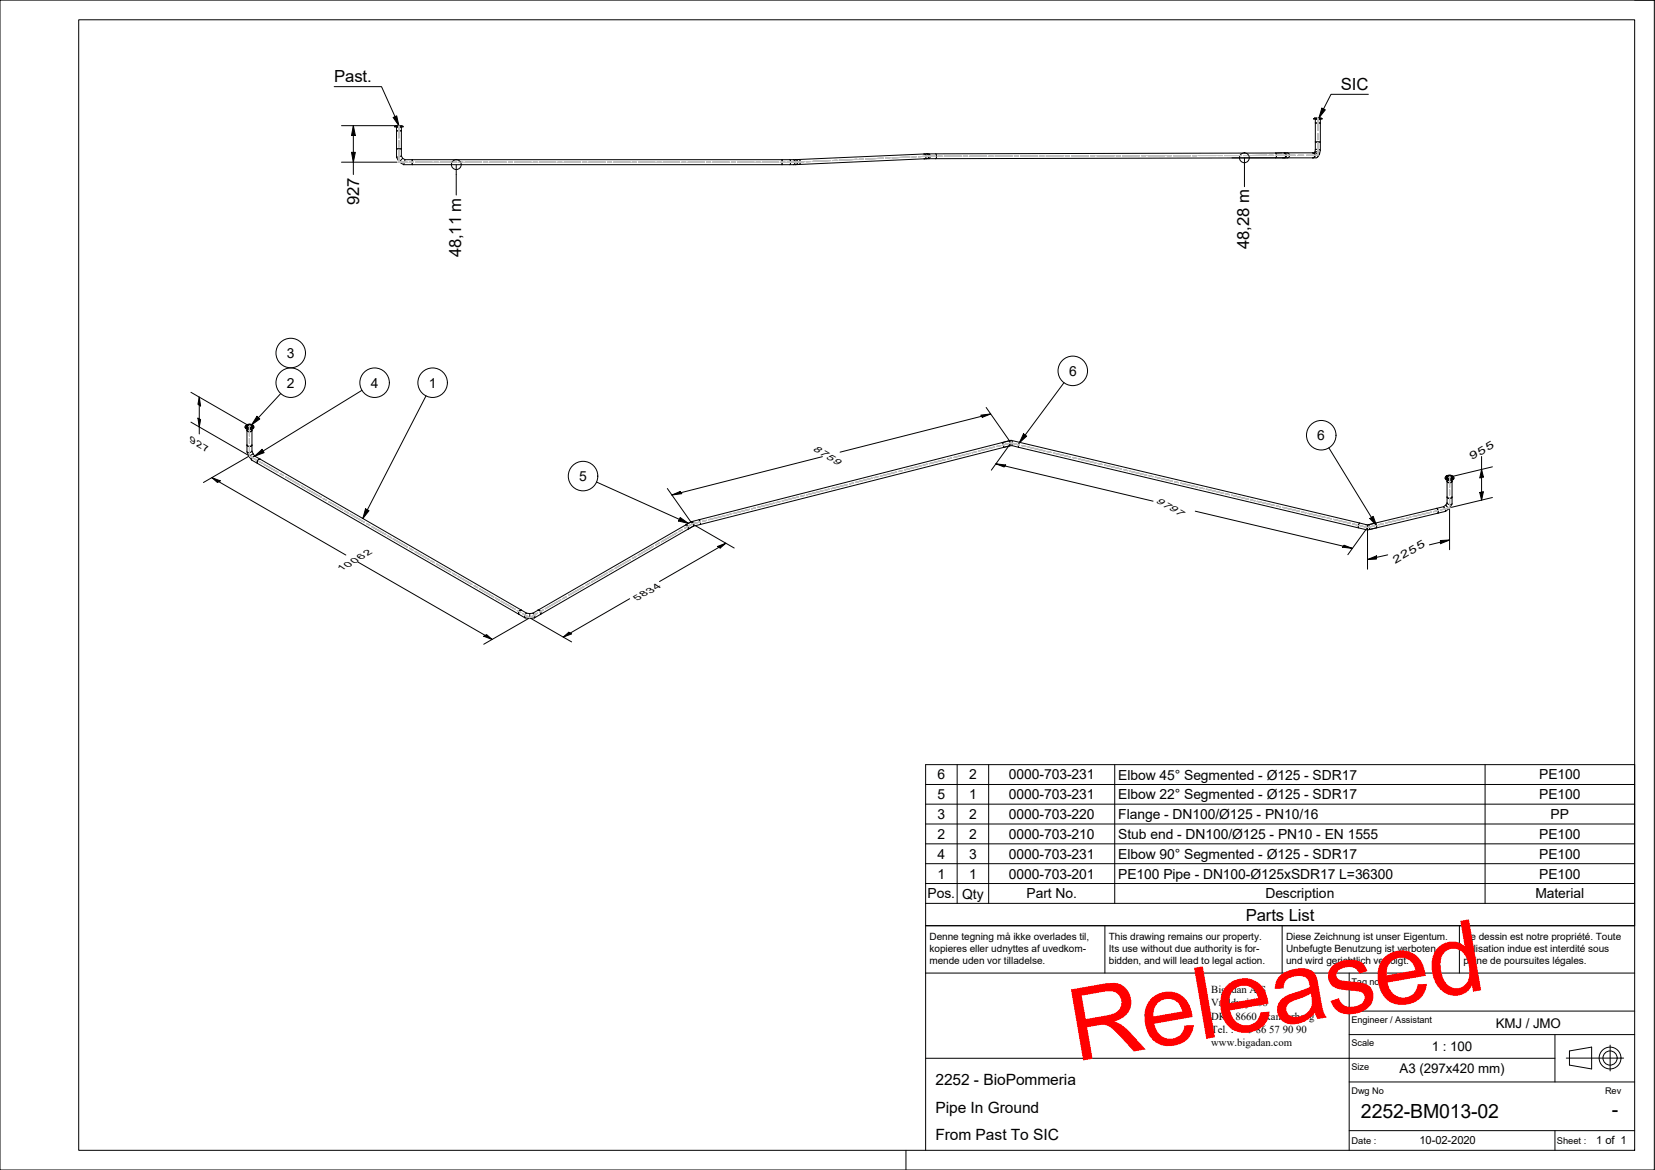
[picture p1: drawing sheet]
<svg xmlns="http://www.w3.org/2000/svg" width="420mm" height="297mm" viewBox="0 0 420 297" stroke-linecap="round" stroke-linejoin="round" font-family="sans-serif">
<!-- layer: 3D Sketch Geometry -->
<g fill="none" stroke="#c0c0c0" stroke-width=".25">
<path d="M101.3 38.1v3.1h2.1M101.3 31.9v3.1M101.3 35.8v1.5M231 39.9l-4.5 .2M232.6 39.8l-1.1 .1M237.6 39.7l-4.4 .1M238.1 39.7h1.1M239.7 39.7h4.4M244.6 39.7h1.1M246.2 39.7h4.3M251 39.7h1.1M252.6 39.6h4.4"/>
<path d="M257.5 39.6h1.1M259.1 39.6h4.3M264 39.6h1M269.9 39.6h-4.3M270.4 39.6h1.1M272.1 39.6h4.3M276.9 39.6h1.1M278.5 39.6h4.3M283.4 39.6h1M289.3 39.5l-4.3 .1M289.8 39.5h1.1M291.5 39.5h4.2"/>
<path d="M296.3 39.5h1.1M297.9 39.5h4.3M302.8 39.5h1M304.4 39.5h4.3M309.2 39.5h1.1M310.9 39.5h4.3M315.7 39.5h1.1M321.6 39.4l-4.3 .1M322.2 39.4h1M323.8 39.4h5M329.5 39.4h1.5M334.6 36.3v3.1h-2.9"/>
<path d="M334.6 29.9v3.2M334.6 33.9v1.6M103.9 41.2h1M105.5 41.2h4.2M110.2 41.2h1.1M111.8 41.2h4.2M116.5 41.2h1M118.1 41.2h4.2M122.8 41.2h1M124.3 41.2h4.2M129.1 41.2h1M130.6 41.2h4.2"/>
<path d="M135.3 41.2h1.1M136.9 41.2h4.2M141.6 41.2h1.1M143.2 41.2h4.2M147.9 41.2h1.1M149.5 41.2h4.2M154.2 41.2h1.1M155.8 41.2h4.2M160.5 41.2h1M162.1 41.2h4.2M166.8 41.2h1.1M168.4 41.2h4.2"/>
<path d="M173.1 41.2h1M174.7 41.2h4.2M179.4 41.2h1M180.9 41.2h4.2M185.7 41.2h1M187.2 41.2h4.2M191.9 41.2h1.1M193.5 41.2h4.2M198.2 41.2h1.1M204.1 41l-4.3 .2M205.8 41h-1.1M210.9 40.8l-4.5 .2"/>
<path d="M212.5 40.7l-1.1 .1M217.6 40.5l-4.5 .2M219.2 40.4l-1.1 .1M224.2 40.2l-4.4 .2M225.9 40.1l-1.1 .1M63.3 113.2v2.6l1.9 1M63.3 108.2v2.5M63.3 111.3v1.3M65.6 117.1l.9 .5M67 117.8l3.7 2.2M227.6 119.8l-4.1 1.1M229.2 119.5l-1.1 .2"/>
<path d="M233.8 118.3l-4.1 1M235.4 117.8l-1 .3M240.1 116.7l-4.2 1M241.6 116.3l-1 .2M246.3 115.1l-4.2 1M247.9 114.7l-1.1 .3M252.5 113.5l-4.1 1M254.1 113.1l-1.1 .3M254.6 113l2.1-.5 2.1 .5M259.3 113.1l1.1 .3M261 113.5l4.3 1M265.8 114.6l1.1 .3"/>
<path d="M267.4 115l4.3 1M272.3 116.1l1 .3M273.9 116.5l4.3 1M278.8 117.7l1 .2M280.4 118.1l4.3 1M285.2 119.2l1.1 .3M286.8 119.6l4.3 1M71.1 120.2l.9 .6M72.5 121l3.6 2.1M76.6 123.4l.9 .5M77.9 124.2l3.7 2.1M82 126.6l.9 .5"/>
<path d="M83.4 127.3l3.6 2.1M87.5 129.7l.9 .5M88.9 130.5l3.6 2.1M93 132.9l.9 .5M94.4 133.7l3.6 2M98.5 136l.9 .6M99.8 136.8l3.7 2.1M103.9 139.2l1 .5M105.3 140l3.7 2.1M165.9 138.7l-3.9 2.3M167.4 137.8l-1 .6M171.8 135.3l-3.9 2.3"/>
<path d="M173.3 134.4l-1 .6M177.8 132.5l-2 .5-2 1.1M179.4 132.1l-1 .3M184.1 130.9l-4.2 1M185.6 130.5l-1 .3M190.3 129.3l-4.2 1.1M191.8 128.9l-1 .3M196.5 127.7l-4.1 1.1M198 127.3l-1 .3M202.7 126.1l-4.1 1.1M204.3 125.8l-1.1 .2M209 124.6l-4.2 1"/>
<path d="M210.5 124.2l-1 .2M215.2 123l-4.2 1.1M216.7 122.6l-1 .3M221.4 121.4l-4.1 1.1M222.9 121l-1 .3M291.7 120.8l1 .2M293.3 121.1l4.3 1.1M298.2 122.3l1 .2M299.8 122.7l4.3 1M304.6 123.8l1.1 .3M306.2 124.2l4.3 1M311.1 125.3l1.1 .3"/>
<path d="M312.7 125.7l4.3 1.1M317.5 126.9l1.1 .3M319.2 127.3l4.3 1M324 128.4l1.1 .3M325.6 128.8l4.3 1M330.5 129.9l1.1 .3M332.1 130.3l4.3 1M336.9 131.5l1.1 .2M338.5 131.9l4.4 1M343.4 133l1.1 .3M349.5 133.3l-2.3 .6-2.2-.5M351.2 133l-1.1 .2"/>
<path d="M356.4 131.7l-4.6 1.1M358.2 131.3l-1.2 .3M363.4 130l-4.7 1.1M365.1 129.6l-1.2 .3M368 126.3v2.6l-2.3 .6M368 121.1v2.6M368 124.4v1.3M109.4 142.4l.9 .5M110.8 143.2l3.6 2M114.9 145.5l.9 .5M116.2 146.3l3.7 2.1M120.4 148.7l.9 .5"/>
<path d="M121.7 149.5l3.6 2.1M125.8 151.8l.9 .5M127.2 152.6l3.7 2.1M131.3 155l.9 .5M136.4 155.7l-1.9 1.1-1.8-1M137.9 154.8l-1 .6M142.4 152.3l-4 2.2M143.8 151.5l-1 .5M148.3 148.9l-4 2.3M149.7 148l-1 .6M154.1 145.5l-3.9 2.3M155.6 144.6l-1 .6"/>
<path d="M160 142.1l-3.9 2.2M161.5 141.3l-1 .5"/>
</g>
<!-- layer: Visible -->
<g fill="none" stroke="#000" stroke-width=".25">
<path d="M100.2 32.1h2.2v.1h-2.2zM100.5 32.1v-.2h1.6v.2M100.7 37.8h1.2M100.7 33.2h1.2M100.7 32.2v7.7M100.7 39.9l.6 1.2M100.7 32.3h1.2M101.9 39.6l-1.2 .3M101.9 32.2v1M101.9 33.2v6.4M101.9 39.6l.3 .6M234.5 39.1h.9l.3 .2 .1 .6-.3 .3-.9 .1 .4-.2 .1-.6-.2-.3z"/>
<path d="M235.3 39.1h.4M235.4 39.1h.1M235.4 39.1l-32.8 1.4M235.8 39.1l.3 .3v.6l-.3 .3M237.5 39.1l.3 .6-.3 .6M325.5 38.8h-1.7l.3 .4-.1 .7-.2 .2M325.9 38.8l.5 .4-.1 .7-.4 .2M325.9 38.8l-90.5 .3M325.9 38.8h8.1l.5 .3 .1 .6-.2 .3-1.2 .1M326.1 38.8l.5 .5-.1 .6-.4 .2M326.8 38.8l.6 .5-.3 .7-1.6 .1M333.2 38.8l.3 .1 .3 .4-.1 .6-.5 .2"/>
<path d="M333.5 30.1h2.2v.2h-2.2zM333.8 30.1v-.2h1.6v.2M333.8 38.6l.6-.1 .5 .3 .1 .3-.5 .8M333.8 38.6l-.1 .2M333.9 38l.8-.1 .5 .3M333.9 31.2h1.3M333.9 36.1h1.3M333.9 38l-.1 .7M335.2 31.2v-.9h-1.3v7.7M335.2 31.2v6.9M335.2 38.2l-.2 .9M101.3 41.1l1.2 .7"/>
<path d="M102.2 40.2l-.9 .9M102.2 40.2l.6 .3M102.8 40.5l-.3 1.3M102.8 40.5h99.1M104.6 40.5v1.3M198.5 40.5v1.3M200.5 40.5l.2 .4-.2 .9M201.4 40.5l.4 .4v.5l-.4 .4M201.9 40.5l.5 .2 .1 .3-.1 .6-.5 .2h-99.4M202.6 40.5l.4 .1 .2 .4-.1 .6-.4 .2M202.6 40.5h-.7M202.7 41.8h-.8"/>
<path d="M235.3 40.3l-32.6 1.5M235.3 40.3h2.2M325.5 40.1h.1M325.9 40.1l-88.4 .2M325.9 40.1h7.3M62.2 108.3l.2 .5 .7 .3 1.1-.2 .2-.6M62.3 108.1l.6-.4h.8l.7 .4v.3l-.4 .5-1 .1-.7-.5zM62.4 108.4h.2zM62.6 108.2v.3l.5 .3 .8-.1 .2-.5M62.6 108l.6-.3 .7 .2a.51 .51 0 0 1 0 .6 .51 .51 0 0 1-.7 .2l-.5-.3zM62.6 108v.1M62.7 113l.5 .4 .6-.1 .2-.3"/>
<path d="M62.7 109.2l.5 .4 .6-.1 .2-.3M62.7 109v5.8l.3 .1 .6-.1 .4-.2v-5.6M62.7 114.8l.5 1.1M62.8 108.1l.7-.2a.35 .35 0 0 1 .4 .5 .35 .35 0 0 1-.6 .1l-.4-.1zM62.8 108.7l.1 .1zM63.2 115.9l.7 .9M63.5 108.8l.1 .1zM64 114.5l.3 .7M64 108.6l.2 .1zM64.1 108.2h.2zM64.3 115.2l-1.1 .7M64.3 115.2l.4 .7"/>
<path d="M65.4 117.7l66.4 38.3M66 116.6h-.2l-.4 .4-.1 .2 .1 .5M66 116.6l-1.3-.8-.4 .1-.4 .5v.4l1.5 .9M66 116.6l66.4 38.3M254.4 112.4l1.8-.5 .2 1.2-1.7 .5 .1-.6zM256.4 113.2l.6-.1 1.6 .5M256.4 113.2l-78.6 20M256.7 111.8v.2M256.7 111.8l-81.2 20.6M256.7 111.8l88.5 21M257 112v1.1M258.6 113.6l88.6 21"/>
<path d="M258.9 112.3l-.3 .5v.8M175.5 132.4l-1.5 .9 .6 .3 .2 .5-.2 .3 1.4-.8M175.5 132.4h.2l.3 .5v.7M175.5 132.4l.2 .1M175.5 132.4l-38.9 22.5M176 133.6l-38.8 22.4M177.4 131.9l.4 .6v.7M177.8 133.2l-1.8 .4M345.2 132.8l-.3 .4v.8M345.2 132.8l2.3 .4M346.9 133.2l-.1 .1M347.2 133.3v1.3"/>
<path d="M347.5 133.2l1.7-.4 .3 .5v.6l-1.9 .5zM364.7 129.1l.4 .5-.1 .7M365 130.3l-17.8 4.3M366.5 128.6l.5 1.2M366.5 128.6l-19 4.6M366.9 121.3l.2 .5 .9 .3 .9-.3 .2-.5M367 129.8l-2 .5M367.1 128.2l.5 .6 .4 .3M367.1 121.4l.1 .1zM367.1 120.9l.4-.2 .8-.1 .6 .3 .2 .5-.4 .4-1 .1-.8-.4zM367.1 128.2l-.6 .4M367.2 121.1l.2 .5 .4 .1 .8-.1 .2-.5"/>
<path d="M367.2 121l-.1 .1h.1M367.3 120.9l.5-.2 .8 .2a.4 .4 0 0 1 .1 .5 .4 .4 0 0 1-.4 .2l-.8-.1-.3-.3zM367.4 122.2l.3 .3h.7l.2-.3M367.4 126.2l.3 .3h.7l.2-.3M367.4 121.9v5.8M367.4 127.7l-.3 .5M367.5 120.9l.8-.1a.38 .38 0 0 1 0 .6 .38 .38 0 0 1-.6 0l-.2-.2zM368 129.1l-1 .7M368.3 121.7l.1 .1zM368.6 128l-.6 1.1M368.6 121.9v6.1l-.6 .1-.6-.4M368.7 121.5h.2z"/>
<path d="M368.8 121l.1 .1h-.1M131.8 156l1.5 .9M132.4 154.9l-.6 .3-.1 .4 .1 .4M132.4 154.9l1.3 .8M133.7 155.7l-.2 .1-.2 .4-.1 .6 1.3 .2M133.7 155.7l.8 .1M134.5 155.8v1.2M135.3 155.7l.4 .5 .1 .6-1.3 .2M135.3 155.7l-.8 .1M136.6 154.9l.6 .3 .1 .4-.1 .4M136.6 154.9l-1.3 .8M137.2 156l-1.5 .9"/>
<circle cx="367.7" cy="121.8" r=".07"/>
</g>
<!-- layer: Visible Narrow -->
<path d="M175.7 132.5h.1" fill="none" stroke="#000" stroke-width=".25"/>
<!-- layer: Symbol -->
<g fill="none" stroke="#000" stroke-width=".25">
<path d="M84.8 22h12.1l4.4 9.9M99.8 29.8l.9-.4 .6 2.5zM335.6 27.5l.9 .4-1.6 2zM347.4 23.9h-9.5l-3 6M71.3 99.9l-7.4 8M91.9 99.1l-27.3 16.7M270.1 97.1l-11.3 15.3M64.6 115.8l1.9-1.7 .6 .8zM65.2 105.7l.8 .7-2.1 1.5zM108.2 100.5l-16.1 31.1M259.8 110.1l.8 .6-1.8 1.7zM337.4 113.7l12.1 19.8"/>
<path d="M92.8 129.2l.9 .5-1.6 1.9zM151.4 122.4l23.4 10.5M172.7 131.4l2.1 1.5-2.5-.6zM347.8 131.6l.8-.5 .9 2.4zM235 199.2h180M243 194.1v35.2M251 194.1v35.2M283 194.1v35.2M377 194.1v35.2M235 204.2h180M235 209.2h180M235 214.2h180"/>
<path d="M235 219.3h180M235 224.3h180v-30.2h-180v35.2M235 229.3v5.7h180v-5.7M415 224.3v5h-180"/>
<circle cx="73.8" cy="97.2" r="3.7"/>
<circle cx="73.8" cy="89.6" r="3.7"/>
<circle cx="95.1" cy="97.2" r="3.7"/>
<circle cx="109.8" cy="97.2" r="3.7"/>
<circle cx="272.4" cy="94.2" r="3.7"/>
<circle cx="335.4" cy="110.5" r="3.7"/>
<circle cx="148" cy="120.9" r="3.7"/>
</g>
<!-- layer: Border -->
<path d="M0 0h420v297h-420zM20 5h395v287h-395zM415 0h5M230 292v5" fill="none" stroke="#000" stroke-width=".25"/>
<!-- layer: Title -->
<g fill="none" stroke="#000" stroke-width=".25">
<path d="M280.5 235v12M325.5 235v12M370.5 235v12M415 235h-180v57M235 247h180M342.5 256.7h72.5M342.5 247v45M235 268.7h159.8M342.5 274.7h72.5M342.5 262.7h72.5M394.8 262.7v12M397.6 268.6h14.6"/>
<path d="M398.4 266.8l5.7-1v5.6l-5.7-1zM408.8 265.3v6.6M342.5 287h72.5M394.8 287v5"/>
<circle cx="408.7" cy="268.6" r="2.77"/>
<circle cx="408.7" cy="268.6" r="1.8"/>
</g>
<!-- layer: Dimension -->
<g fill="none" stroke="#000" stroke-width=".25">
<path d="M86.7 31.9h14.1M89.2 38.7h1l-.5 2.5zM89.7 31.9l.5 2.5h-1zM89.7 31.9v12.4M86.7 41.2h14.1M115.8 41.8v7.7M312.8 40.1h12.6M315.9 40.1v7.3M48.5 99.6l14.5 8.4M48.5 107.2l14.5 8.4M50.2 106.2l.7 .3-.3 1.9zM50.6 100.8l.3 2.3-.7-.5z"/>
<path d="M50.6 100.8v9.4M63 115.9l-11.4 6.6M208.8 115.9l-38.2 9.8M249 105.4l2.5-.3-2.1 .8zM250.4 103.4l6.1 8.8M251.5 105.1l-38.2 9.7M252.8 117.8l2.5 .3-.4 .5zM252.8 117.8l39.9 9.4M256.5 112.7l-4.8 6.7M376.1 119.2l.5 1.9-.9 .3zM376.1 115.9v11.1M378.9 118.5l-10.4 2.5"/>
<path d="M53.8 121.3l2.1 .8-.7 .4zM53.8 121.3l34 19.6M169.4 124l6.2 8.7M170.6 125.7l2.1-.9 .4 .5zM176.1 133.2l10.3 5.9M182.1 138.8l2.2-.9-1.5 1.2zM184.3 137.9l-16.9 9.7M303.4 129.8l39.9 9.4M341.2 138.4l2.1 .8-2.5-.3zM347 134.2l-4.8 6.6M347.2 134.3v10.2M365.7 137.2l2.3-.1-2.3 .9z"/>
<path d="M368 137.1l-5.1 1.2M368 129.3v10.3M375.7 125l.9-.2-.5 2.2zM378.9 126.3l-10.4 2.5M90.9 142.7l34 19.6M134.2 157l-11.4 6.6M134.8 157l10.3 6M159.9 152l-16.9 9.7M347.2 142.1l2.3-1v.8zM352.3 140.9l-5.1 1.2M122.8 161.5l.7-.4 1.4 1.2zM143 161.7l1.4-1.2 .7 .4z"/>
<circle cx="115.8" cy="41.8" r="1.25"/>
<circle cx="315.9" cy="40.1" r="1.25"/>
</g>
<g fill="#000">
<path d="M89.2 38.7h1l-.5 2.5z" fill-rule="evenodd"/>
<path d="M89.7 31.9l.5 2.5h-1z" fill-rule="evenodd"/>
<path d="M50.2 106.2l.7 .3-.3 1.9z" fill-rule="evenodd"/>
<path d="M50.6 100.8l.3 2.3-.7-.5z" fill-rule="evenodd"/>
<path d="M249 105.4l2.5-.3-2.1 .8z" fill-rule="evenodd"/>
<path d="M252.8 117.8l2.5 .3-.4 .5z" fill-rule="evenodd"/>
<path d="M53.8 121.3l2.1 .8-.7 .4z" fill-rule="evenodd"/>
<path d="M170.6 125.7l2.1-.9 .4 .5z" fill-rule="evenodd"/>
<path d="M182.1 138.8l2.2-.9-1.5 1.2z" fill-rule="evenodd"/>
<path d="M341.2 138.4l2.1 .8-2.5-.3z" fill-rule="evenodd"/>
<path d="M365.7 137.2l2.3-.1-2.3 .9z" fill-rule="evenodd"/>
<path d="M375.7 125l.9-.2-.5 2.2z" fill-rule="evenodd"/>
<path d="M376.1 119.2l.5 1.9-.9 .3z" fill-rule="evenodd"/>
<path d="M347.2 142.1l2.3-1v.8z" fill-rule="evenodd"/>
<path d="M122.8 161.5l.7-.4 1.4 1.2z" fill-rule="evenodd"/>
<path d="M143 161.7l1.4-1.2 .7 .4z" fill-rule="evenodd"/>
</g>
<!-- layer: Symbol -->
<g fill="#000">
<path d="M99.8 29.8l.9-.4 .6 2.5z" fill-rule="evenodd"/>
<path d="M335.6 27.5l.9 .4-1.6 2z" fill-rule="evenodd"/>
<path d="M65.2 105.7l.8 .7-2.1 1.5z" fill-rule="evenodd"/>
<path d="M64.6 115.8l1.9-1.7 .6 .8z" fill-rule="evenodd"/>
<path d="M259.8 110.1l.8 .6-1.8 1.7z" fill-rule="evenodd"/>
<path d="M92.8 129.2l.9 .5-1.6 1.9z" fill-rule="evenodd"/>
<path d="M172.7 131.4l2.1 1.5-2.5-.6z" fill-rule="evenodd"/>
<path d="M347.8 131.6l.8-.5 .9 2.4z" fill-rule="evenodd"/>
</g>
<text font-size="25.5" fill="#f00" x="273" y="269.6" transform="rotate(-10 273 269.6)">Released</text>
<g font-size="5">
<text x="345.5" y="283.7">2252-BM013-02</text>
<text x="409.2" y="283.3">-</text>
</g>
<g font-size="4.2">
<text x="84.8" y="20.8">Past.</text>
<text x="340.4" y="22.8">SIC</text>
<text x="91.2" y="52" transform="rotate(-90 91.2 52)">927</text>
<text x="117.1" y="65.3" transform="rotate(-90 117.1 65.3)">48,11 m</text>
<text x="317.1" y="63.2" transform="rotate(-90 317.1 63.2)">48,28 m</text>
<text x="316.3" y="233.7">Parts List</text>
</g>
<g font-size="3.9">
<text x="237.5" y="275.5">2252 - BioPommeria</text>
<text x="237.5" y="282.5">Pipe In Ground</text>
<text x="237.5" y="289.5">From Past To SIC</text>
</g>
<g font-size="3.5">
<text x="72.9" y="90.9">3</text>
<text x="271.4" y="95.4">6</text>
<text x="72.9" y="98.4">2</text>
<text x="94.1" y="98.4">4</text>
<text x="108.9" y="98.4">1</text>
<text x="334.4" y="111.8">6</text>
<text x="147" y="122.1">5</text>
<text x="238" y="197.9">6</text>
<text x="246" y="197.9">2</text>
<text x="256.1" y="197.9">0000-703-231</text>
<text x="283.9" y="197.9">Elbow 45° Segmented - Ø125 - SDR17</text>
<text x="390.7" y="197.9">PE100</text>
<text x="238" y="202.9">5</text>
<text x="246" y="202.9">1</text>
<text x="256.1" y="202.9">0000-703-231</text>
<text x="283.9" y="203">Elbow 22° Segmented - Ø125 - SDR17</text>
<text x="390.7" y="202.9">PE100</text>
<text x="238" y="208">3</text>
<text x="246" y="208">2</text>
<text x="256.1" y="208">0000-703-220</text>
<text x="283.9" y="208">Flange - DN100/Ø125 - PN10/16</text>
<text x="393.7" y="207.9">PP</text>
<text x="238" y="213">2</text>
<text x="246" y="213">2</text>
<text x="256.1" y="213">0000-703-210</text>
<text x="283.9" y="213">Stub end - DN100/Ø125 - PN10 - EN 1555</text>
<text x="390.7" y="213">PE100</text>
<text x="238" y="218">4</text>
<text x="246" y="218">3</text>
<text x="256.1" y="218">0000-703-231</text>
<text x="283.9" y="218">Elbow 90° Segmented - Ø125 - SDR17</text>
<text x="390.7" y="218">PE100</text>
<text x="238" y="223">1</text>
<text x="246" y="223">1</text>
<text x="256.1" y="223">0000-703-201</text>
<text x="283.9" y="223.1">PE100 Pipe - DN100-Ø125xSDR17 L=36300</text>
<text x="390.7" y="223">PE100</text>
<text x="235.5" y="228.1">Pos.</text>
<text x="244.3" y="228.1">Qty</text>
<text x="260.6" y="228.1">Part No.</text>
<text x="321.3" y="228.1">Description</text>
<text x="389.8" y="228.1">Material</text>
</g>
<g font-size="3.4">
<text x="379.8" y="260.9">KMJ / JMO</text>
<text x="363.5" y="266.9">1 : 100</text>
<text x="355.3" y="272.5">A3 (297x420 mm)</text>
</g>
<g font-size="2.8">
<text x="360.3" y="290.5">10-02-2020</text>
<text x="405.3" y="290.5">1 of 1</text>
</g>
<g font-size="2.7">
<text x="373.7" y="116.9" transform="rotate(-30 373.7 116.9)">9</text>
<text x="375.7" y="115.8" transform="rotate(-30 375.7 115.8)">5</text>
<text x="377.7" y="114.6" transform="rotate(-30 377.7 114.6)">5</text>
<text x="354.2" y="143.2" transform="rotate(-30 354.2 143.2)">2</text>
<text x="356.2" y="142" transform="rotate(-30 356.2 142)">2</text>
<text x="358.2" y="140.8" transform="rotate(-30 358.2 140.8)">5</text>
<text x="360.2" y="139.7" transform="rotate(-30 360.2 139.7)">5</text>
<text x="307.5" y="252">Bigadan A/S</text>
<text x="307.5" y="255.5">Vroldvej 168</text>
<text x="307.5" y="262.3">Tel. : +45</text>
<text x="307.5" y="258.9">DK - 8660 Skanderborg</text>
<text x="318.9" y="262.3">86</text>
<text x="322.2" y="262.3">57</text>
<text x="325.7" y="262.3">90</text>
<text x="329.1" y="262.3">90</text>
<text x="307.5" y="265.7">www.bigadan.com</text>
</g>
<g font-size="2.5">
<text x="206.3" y="114.3" transform="rotate(30 206.3 114.3)">8</text>
<text x="207.9" y="115.3" transform="rotate(30 207.9 115.3)">7</text>
<text x="209.6" y="116.2" transform="rotate(30 209.6 116.2)">5</text>
<text x="295" y="128.4" transform="rotate(30 295 128.4)">7</text>
<text x="296.6" y="129.3" transform="rotate(30 296.6 129.3)">9</text>
<text x="298.3" y="130.3" transform="rotate(30 298.3 130.3)">7</text>
<text x="236" y="238.5">Denne tegning må ikke overlades til,</text>
<text x="281.5" y="238.5">This drawing remains our property.</text>
<text x="326.5" y="238.5">Diese Zeichnung ist unser Eigentum.</text>
<text x="371.5" y="238.5">Ce dessin est notre propriété. Toute</text>
<text x="236" y="241.6">kopieres eller udnyttes af uvedkom-</text>
<text x="236" y="244.8">mende uden vor tilladelse.</text>
<text x="281.5" y="244.8">bidden, and will lead to legal action.</text>
<text x="281.5" y="241.6">Its use without due authority is for-</text>
<text x="326.5" y="241.6">Unbefugte Benutzung ist verboten</text>
<text x="326.5" y="244.8">und wird gerichtlich verfolgt.</text>
<text x="371.5" y="241.6">utilisation indue est interdité sous</text>
<text x="371.5" y="244.8">peine de poursuites légales.</text>
</g>
<g font-size="2.4">
<text x="48.1" y="112.3" transform="rotate(30 48.1 112.3)">9</text>
<text x="49.8" y="113.1" transform="rotate(30 49.8 113.1)">2</text>
<text x="51.4" y="114.2" transform="rotate(30 51.4 114.2)">7</text>
<text x="211.3" y="117.2" transform="rotate(30 211.3 117.2)">9</text>
<text x="293.4" y="127.5" transform="rotate(30 293.4 127.5)">9</text>
<text x="90" y="143.1" transform="rotate(-30 90 143.1)">0</text>
<text x="91.6" y="142.2" transform="rotate(-30 91.6 142.2)">6</text>
<text x="93.3" y="141.2" transform="rotate(-30 93.3 141.2)">2</text>
<text x="86.7" y="145" transform="rotate(-30 86.7 145)">1</text>
<text x="88.3" y="144.1" transform="rotate(-30 88.3 144.1)">0</text>
<text x="166.7" y="149.7" transform="rotate(-30 166.7 149.7)">4</text>
<text x="161.8" y="152.6" transform="rotate(-30 161.8 152.6)">5</text>
<text x="163.4" y="151.6" transform="rotate(-30 163.4 151.6)">8</text>
<text x="165.1" y="150.7" transform="rotate(-30 165.1 150.7)">3</text>
<text x="343.1" y="290.4">Date :</text>
<text x="395.2" y="290.4">Sheet :</text>
</g>
<g font-size="2.3">
<text x="343.1" y="250">Tag no.</text>
<text x="343.1" y="259.7">Engineer / Assistant</text>
<text x="343.1" y="265.7">Scale</text>
<text x="343.1" y="271.7">Size</text>
<text x="343.1" y="277.7">Dwg No</text>
<text x="407.5" y="277.7">Rev</text>
</g>
</svg>
